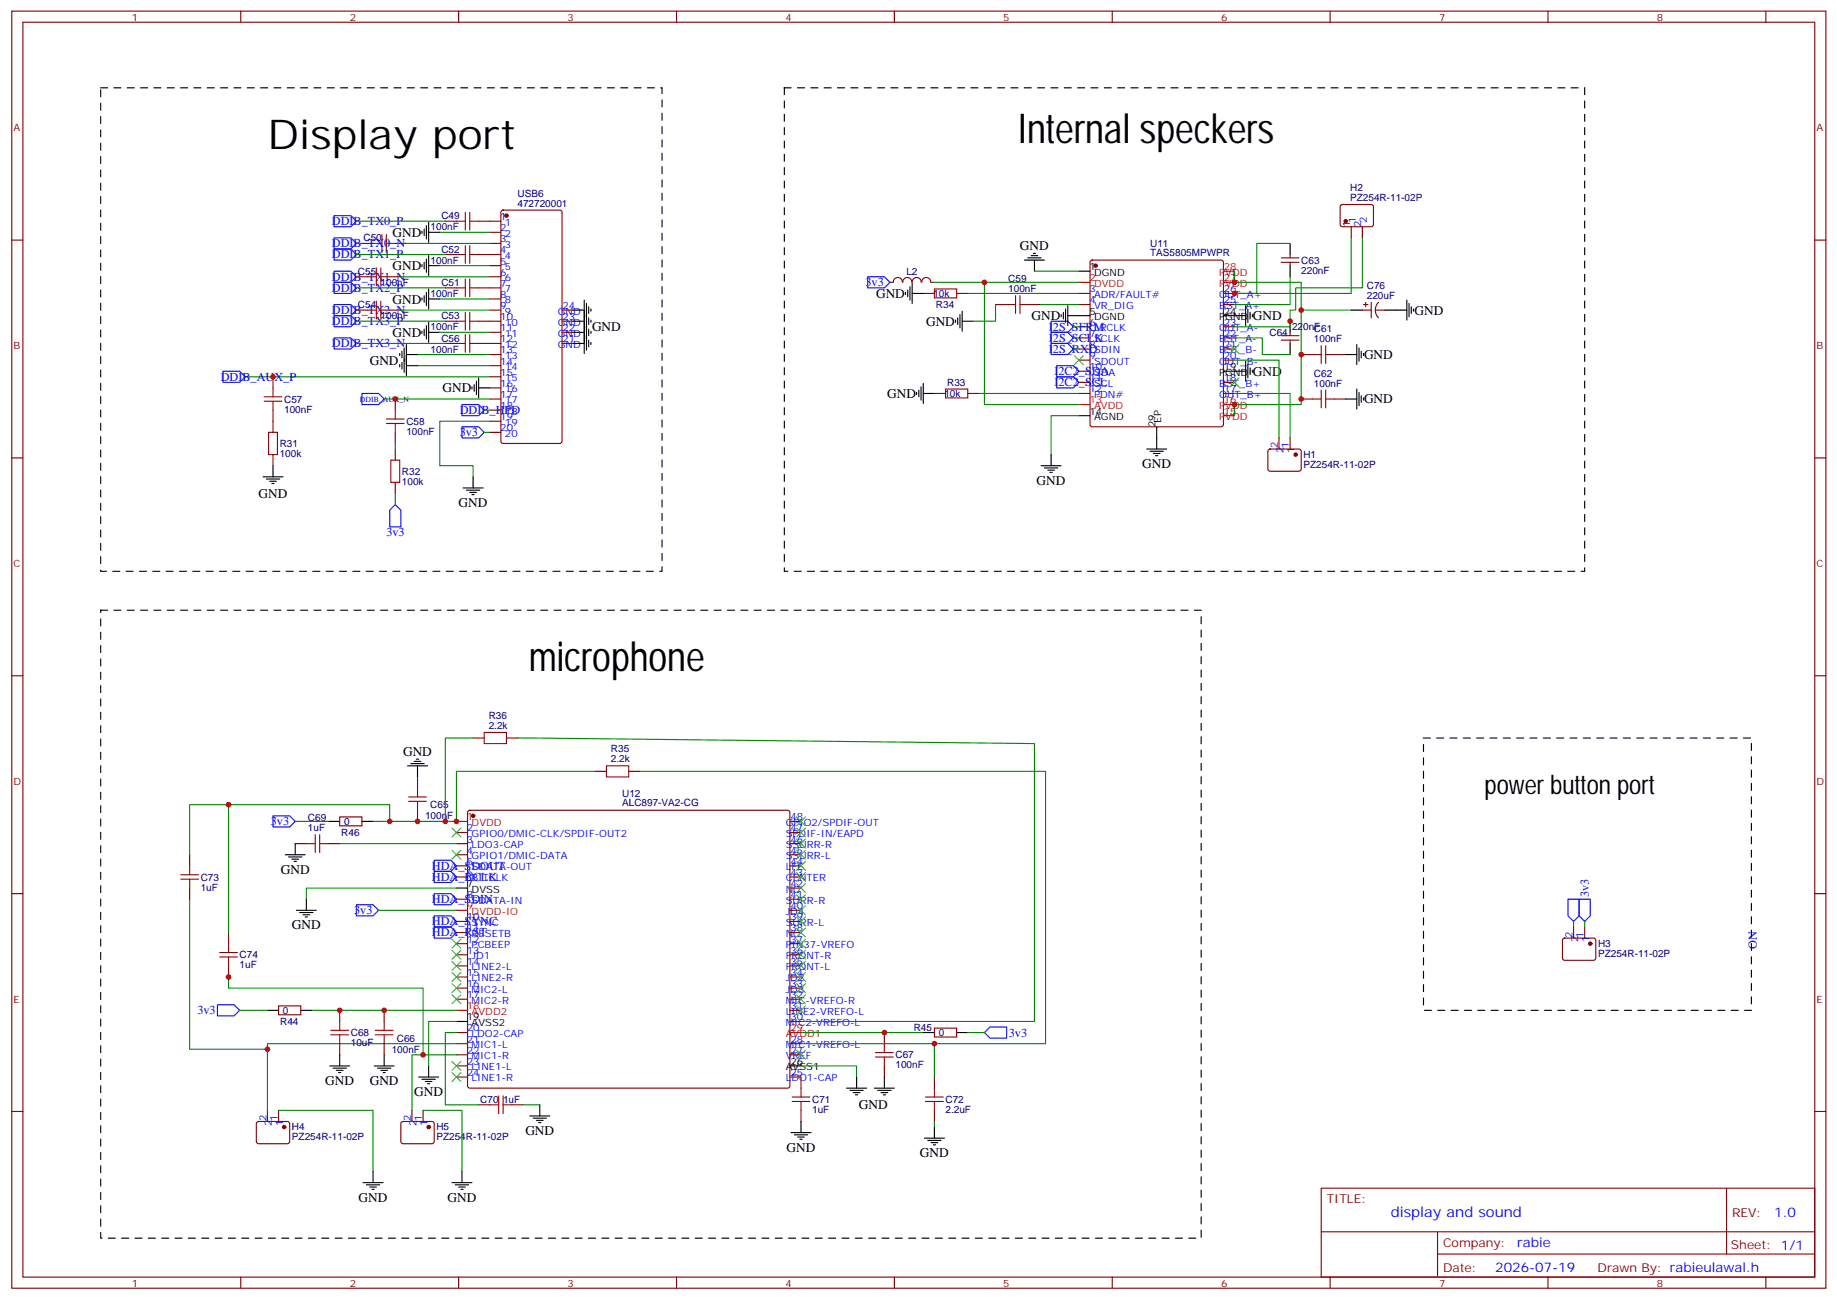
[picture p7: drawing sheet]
<svg xmlns="http://www.w3.org/2000/svg" width="583mm" height="413mm" viewBox="0 0 583 413" stroke-linecap="round" stroke-linejoin="round" font-family="sans-serif">
<g fill="none" stroke="#870000" stroke-width=".35">
<path d="M3.7 3.5h575.8v405.4h-575.8zM7.3 7.1h568.6v398.2h-568.6zM76.4 3.5v3.6M145.6 3.5v3.6M214.7 3.5v3.6M283.8 3.5v3.6M353 3.5v3.6M422.1 3.5v3.6M491.3 3.5v3.6M560.4 3.5v3.6M3.7 76.2h3.6M114.9 77.3h3.5"/>
<path d="M125.4 77.3h3.6M141.3 70.2h3.6M151.9 70.2h7.1M155.4 73.7h3.6M155.4 77.3h3.6M159.2 66.9l.5-.2h18l.6 .4 .1 73-.5 .6-18.2 .1-.7-.5v-72.9zM425.5 65.1l.5-.2 9.5 .1 .4 .6-.1 5.9-.6 .5-9.5-.1-.4-.6v-5.7zM428.8 72v3.5M432.4 72v3.5M575.9 76.2h3.6M113.1 87.8h3.5M113.1 98.4h3.5"/>
<path d="M123.7 87.8h3.5M123.7 98.4h3.5M141.3 80.8h3.6M141.3 91.4h3.6M151.9 80.8h7.1M151.9 91.4h7.1M155.4 84.3h3.6M155.4 87.8h3.6M155.4 94.9h3.6M155.4 98.4h3.6M178.4 98.4h3.5M282.4 89.6h1.1"/>
<path d="M283.5 89.6a1.41 1.41 0 0 1 1.4-1.5 1.41 1.41 0 0 1 1.4 1.5M286.5 89.6a1.41 1.41 0 0 1 1.4-1.5 1.41 1.41 0 0 1 1.4 1.5M289.5 89.6a1.41 1.41 0 0 1 1.4-1.5 1.41 1.41 0 0 1 1.4 1.5M292.6 89.6a1.41 1.41 0 0 1 1.4-1.5 1.41 1.41 0 0 1 1.4 1.5M293 93.1h3.5M295.5 89.6h1M303.6 93.1h3.5M315.9 96.7h3.6M326.5 96.7h3.6M342.4 93.1h3.5M342.4 96.7h3.5M346.2 82.8l.4-.2h41l.5 .2 .2 .5v51.5l-.3 .5-.4 .2h-41l-.5-.3-.2-.4v-51.5z"/>
<path d="M388.3 93.1h3.5M388.3 96.7h3.5M406.6 83.3h5.7M406.6 81.8h5.7M409.4 80.8v1M409.4 83.3v1M432.4 98.4h2.8M432.7 96.7h1.4M433.4 96v1.4M435.2 96v4.9M436.6 98.4h2.8M437.5 95.9a3.5 3.5 0 0 0 0 5"/>
<path d="M86.6 119.6v3.5M141.3 102h3.6M141.3 109h3.6M151.9 102h7.1M151.9 109h7.1M155.4 105.5h3.6M155.4 112.5h3.6M155.4 116.1h3.6M155.4 119.6h3.6M178.4 102h3.5M178.4 105.5h3.5M178.4 109h3.5"/>
<path d="M342.4 103.7h3.5M342.4 107.2h3.5M342.4 110.8h3.5M342.4 114.3h3.5M342.4 117.8h3.5M388.3 103.7h3.5M388.3 107.2h3.5M388.3 110.8h3.5M388.3 114.3h3.5M406.6 107.9h5.7M406.6 106.5h5.7M409.4 105.5v1"/>
<path d="M409.4 107.9v1.1M413 112.5h3.5M423.5 112.5h3.6M86.6 130.2v7M125.4 126.6v3.6M125.4 137.2v3.6M155.4 123.1h3.6M155.4 126.6h3.6M155.4 130.2h3.6M155.4 133.7h3.6M155.4 137.2h3.6M296.5 124.9h3.6"/>
<path d="M307.1 124.9h3.6M342.4 121.4h3.5M342.4 124.9h3.5M388.3 121.4h3.5M388.3 124.9h3.5M405.9 139v3.5M409.4 139v3.5M413 126.6h3.5M423.5 126.6h3.6M3.7 145.3h3.6M86.6 144.3v3.5M125.4 142.5v3.6"/>
<path d="M125.4 153.1v3.5M402.6 142.7l.5-.2 9.4 .1 .5 .6-.1 5.9-.6 .5-9.5-.1-.4-.6v-5.7zM575.9 145.3h3.6M3.7 214.5h3.6M575.9 214.5h3.6M150.1 234.2h3.6M160.7 234.2h3.6M107.8 259.3h7.1v2.8h-7.1zM132.5 246.6v3.5M132.5 257.2v3.5M148.6 257.4l.5-.2h100.9l.5 .2 .2 .5v86.8l-.3 .5-.4 .2h-100.9l-.5-.3-.2-.4v-86.8zM188.9 244.8h3.6"/>
<path d="M199.5 244.8h3.6M60.2 271.3v3.5M93.7 267.8h3.5M104.3 267.8h3.5M144.9 264.2h3.5M144.9 267.8h3.5M144.9 271.3h3.5M144.9 274.8h3.5M144.9 278.3h3.5M250.7 264.2h3.5M250.7 267.8h3.5M250.7 271.3h3.5"/>
<path d="M250.7 274.8h3.5M250.7 278.3h3.5M250.7 260.7h3.5M3.7 283.6h3.6M60.2 281.9v3.5M72.5 296v3.5M144.9 285.4h3.5M144.9 292.5h3.5M144.9 296h3.5M144.9 299.5h3.5M250.7 285.4h3.5M250.7 292.5h3.5"/>
<path d="M250.7 296h3.5M250.7 299.5h3.5M250.7 288.9h3.5M250.7 281.9h3.5M496.1 298l.5-.3 9.4 .1 .4 .6v6l-.7 .4-9.4-.1-.4-.6v-5.7zM499.4 294.2v3.5M502.9 294.2v3.5M575.9 283.6h3.6M72.5 306.6v3.5M88.4 319.3h7.1v2.8h-7.1zM144.9 303h3.5M144.9 306.6h3.5"/>
<path d="M144.9 310.1h3.5M144.9 313.6h3.5M144.9 317.1h3.5M250.7 303h3.5M250.7 306.6h3.5M250.7 310.1h3.5M250.7 313.6h3.5M250.7 317.1h3.5M107.8 320.7v3.5M107.8 331.3v3.5M121.9 320.7v3.5M121.9 331.3v3.5"/>
<path d="M144.9 327.7h3.5M144.9 331.3h3.5M144.9 334.8h3.5M144.9 338.3h3.5M250.7 331.3h3.5M250.7 334.8h3.5M250.7 324.2h3.5M250.7 320.7h3.5M280.7 327.7v3.6M280.7 338.3v3.5M296.5 326.3h7.1v2.8h-7.1zM3.7 352.8h3.6"/>
<path d="M81.6 356.2l.5-.2h9.4l.4 .7v5.9l-.7 .4-9.4-.1-.4-.6v-5.6zM84.9 352.4v3.6M88.4 352.4v3.6M127.4 356.2l.5-.2h9.5l.4 .7-.1 5.9-.6 .4-9.5-.1-.4-.6v-5.6zM130.7 352.4v3.6M134.3 352.4v3.6M144.9 341.8h3.5M151.9 350.7h3.5M162.5 350.7h3.5M250.7 341.8h3.5v3.6M254.2 352.4v3.6M296.5 341.8v3.6"/>
<path d="M296.5 352.4v3.6M575.9 352.8h3.6M419.3 377.1h156.6v28.2h-156.6zM547.9 377.1v20.9M419.3 391h156.5M456.2 398h119.6M456.2 391v14.1M76.4 405.3v3.6M145.6 405.3v3.6M214.7 405.3v3.6M283.8 405.3v3.6M353 405.3v3.6"/>
<path d="M422.1 405.3v3.6M491.3 405.3v3.6M560.4 405.3v3.6"/>
</g>
<g fill="#870000" stroke="#870000" stroke-width=".35">
<circle cx="160.7" cy="68.4" r=".53"/>
<circle cx="347.7" cy="84.3" r=".53"/>
<circle cx="411.2" cy="144.3" r=".53"/>
<circle cx="427.1" cy="70.2" r=".53"/>
<circle cx="504.7" cy="299.5" r=".53"/>
<circle cx="150.1" cy="258.9" r=".53"/>
<circle cx="90.2" cy="357.7" r=".53"/>
<circle cx="136" cy="357.7" r=".53"/>
</g>
<g fill="none" stroke="#008700" stroke-width=".35">
<path d="M113.1 70.2h28.2M113.1 77.3h1.8M129 77.3h26.4M139.6 73.7h15.8M428.8 75.5v17.6h-37h7.1v-15.8h10.5M432.4 75.5v15.9h-21.2v7h-1.8v5.3h-17.6M113.1 80.8h28.2M113.1 91.4h28.2M127.2 87.8h28.2M127.2 98.4h28.2M139.6 94.9h15.8M139.6 84.3h15.8"/>
<path d="M296.5 89.6h45.9M307.1 93.1h35.3M312.4 89.6v38.8h30M315.9 96.7v5.3h-7M328.3 86.1h14.1M330.1 96.7h12.3M391.8 86.1v3.5h21.2v38.8h-21.2v3.5M409.4 87.8v8.9h-17.6M413 98.4h15.8M77.8 119.6h77.6M113.1 102h28.2M113.1 109h28.2"/>
<path d="M132.5 112.5h22.9M132.5 116.1h22.9M139.6 105.5h15.8M340.6 103.7h1.8M340.6 107.2h1.8M340.6 110.8h1.8M391.8 107.2h8.8v5.3h8.8M391.8 114.3h14.1v24.7M121.9 126.6h33.5M153.7 130.2h1.7M153.7 137.2h1.7M155.4 133.7h-15.8v14.1h10.5v3.5"/>
<path d="M310.7 124.9h31.7M342.4 131.9h-8.8v12.4M391.8 124.9h17.6v14.1M125.4 140.8v1.7M125.4 156.6v3.6M150.1 234.2h-8.8v26.5M164.3 234.2l164 1.8v88.2h-74.1M72.5 255.4v40.6M188.9 244.8h-44v15.9h-26.5M203.1 244.8h128.7v86.5h-77.6M93.7 260.7h10.6M107.8 267.8h37.1"/>
<path d="M123.7 260.7v-5.3h-63.5v15.9M60.2 285.4v47.6h24.7M120.2 288.9h24.7M144.9 281.9h-47.7v3.5M499.4 292.5v1.7M502.9 292.5v1.7M72.5 308.3v5.3h61.8v21.2M76.1 320.7h8.8M99 320.7h45.9M144.9 331.3h-60v21.1M144.9 334.8h-14.2v17.6M144.9 324.2h-8.9v14.1"/>
<path d="M144.9 327.7h-3.6v23h10.6M254.2 338.3h17.7v3.5M254.2 327.7h38.8M296.5 331.3v10.5M307.1 327.7h5.3M88.4 352.4h30v19.4M134.3 352.4h12.3v19.4M166 350.7h5.3M296.5 356v1.7"/>
</g>
<g fill="none" stroke="#000" stroke-width=".35">
<path d="M133.9 73.4v.7M134.6 72.7v2.1M135.3 71.6v4.2M136 73.7h3.6M136 70.6v6.3M409.4 77.3v3.5M133.9 84v.7M133.9 94.5v.7M134.6 83.3v2.1M134.6 93.8v2.2M135.3 82.2v4.2M135.3 92.8v4.2"/>
<path d="M136 81.1v6.4M136 91.7v6.4M136 84.3h3.6M136 94.9h3.6M181.9 98.4h3.5M185.4 95.2v17M186.1 96.3v14.8M186.8 97.4v2.1M187.5 98.1v.7M287.4 92.8v.7M288.1 92.1v2.1M288.8 91v4.2"/>
<path d="M289.5 93.1h3.5M289.5 90v6.3M304.7 99.8v4.3M305.4 98.8v6.3M325.1 82.6h6.4M326.2 81.8h4.2M327.2 81.1h2.2M327.9 80.4h.7M328.3 82.6v3.5M336.8 99.8v.7M337.5 99.1v2.1M338.2 98.1v4.2"/>
<path d="M338.9 97v6.4M342.4 86.1h3.5M395.3 97v6.4M396 98.1v4.2M396.7 99.1v2.1M397.4 99.8v.7M409.4 84.3v3.5M428.8 98.4h3.6M439.4 98.4h7.1M446.5 95.2v6.4M447.2 96.3v4.2M447.9 97.4v2.1"/>
<path d="M448.6 98.1v.7M126.9 112.2v.7M126.9 115.7v.7M127.6 111.5v2.1M127.6 115v2.1M128.3 110.4v7.8M129 112.5h3.5M129 109.4v9.8M129 116.1h3.5M133.9 105.1v.7M134.6 104.4v2.1M135.3 103.4v4.2"/>
<path d="M136 102.3v6.4M136 105.5h3.6M151.9 119.9v6.4M181.9 105.5h3.5M181.9 102h3.5M181.9 109h3.5M186.8 100.9v2.1M186.8 104.4v2.1M186.8 107.9v2.2M187.5 101.6v.7M187.5 105.1v.7M187.5 108.7v.7"/>
<path d="M303.2 101.6v.7M304 100.9v2.1M305.4 102h3.5M338.9 100.2h7M388.3 100.2h7M388.3 117.8h7M395.3 114.7v6.3M396 115.7v4.2M396.7 116.8v2.1M397.4 117.5v.7M409.4 102v3.5M409.4 109v3.5"/>
<path d="M427.1 112.5h3.5M430.6 109.4v6.3M431.3 110.4v4.3M432 111.5v2.1M432.7 112.2v.7M149.8 122.8v.7M150.5 122.1v2.1M151.2 121v4.2M151.9 123.1h3.5M290.9 124.5v.7M291.6 123.8v2.1M292.3 122.8v4.2"/>
<path d="M293 124.9h3.5M293 121.7v6.4M342.4 131.9h3.5M367.1 135.5v7M427.1 126.6h3.5M430.6 123.5v6.3M431.3 124.5v4.3M432 125.6v2.1M432.7 126.3v.7M83.5 151.3h6.3M84.5 152h4.3M85.6 152.8h2.1"/>
<path d="M86.3 153.5h.7M86.6 147.8v3.5M147 154.9h6.3M148 155.6h4.3M149.1 156.3h2.1M149.8 157h.7M150.1 151.3v3.6M330.4 147.8h6.4M331.5 148.5h4.2M332.5 149.2h2.1M333.2 149.9h.7M333.6 144.3v3.5"/>
<path d="M363.9 142.5h6.4M365 143.2h4.2M366 143.9h2.2M366.7 144.6h.8M129.3 243.1h6.4M130.4 242.4h4.2M131.4 241.7h2.2M132.2 240.9h.7M132.5 243.1v3.5M90.5 271.3h6.4M91.6 272h4.2M92.6 272.7h2.2"/>
<path d="M93.3 273.4h.8M93.7 267.8v3.5M104.3 260.7h3.5M114.9 260.7h3.5M94.1 288.9h6.3M95.1 289.6h4.2M96.2 290.3h2.1M96.9 291h.7M97.2 285.4v3.5M144.9 281.9h3.5M84.9 320.7h3.5M95.5 320.7h3.5"/>
<path d="M104.6 338.3h6.4M105.7 339h4.2M106.8 339.7h2.1M107.8 334.8v3.5M118.7 338.3h6.4M119.8 339h4.2M120.9 339.7h2.1M121.9 334.8v3.5M136 338.3v3.5M144.9 324.2h3.5M250.7 338.3h3.5M293 327.7h3.5"/>
<path d="M303.6 327.7h3.5M107.5 340.4h.7M121.6 340.4h.7M132.9 341.8h6.3M133.9 342.5h4.2M135 343.3h2.1M135.7 344h.7M168.1 354.2h6.4M169.2 354.9h4.2M170.3 355.6h2.1M171 356.3h.7M171.3 350.7v3.5"/>
<path d="M251 359.5h6.4M254.2 356v3.5M268.7 345.4h6.3M269.7 346.1h4.3M270.8 346.8h2.1M271.5 347.5h.7M271.9 341.8v3.6M277.5 345.4h6.3M278.6 346.1h4.2M279.6 346.8h2.1M280.3 347.5h.7M280.7 341.8v3.6"/>
<path d="M296.5 357.7v3.5M115.2 375.4h6.4M116.3 376.1h4.2M117.3 376.8h2.2M118 377.5h.7M118.4 371.8v3.6M143.4 375.4h6.4M144.5 376.1h4.2M145.6 376.8h2.1M146.3 377.5h.7M146.6 371.8v3.6M252.1 360.2h4.2"/>
<path d="M253.2 360.9h2.1M253.9 361.6h.7M293.4 361.2h6.3M294.4 361.9h4.3M295.5 362.7h2.1M296.2 363.4h.7"/>
</g>
<g fill="none" stroke="#a10000" stroke-width=".35">
<path d="M118.4 77.3h2.8M121.2 74.4v5.7M122.6 77.3h2.8M122.6 74.4v5.7M144.9 70.2h2.8M147.7 67.4v5.6M147.7 78v5.6M149.1 70.2h2.8M149.1 67.4v5.6M149.1 78v5.6M116.6 98.4h2.9M116.6 87.8h2.9"/>
<path d="M119.5 85v5.7M119.5 95.6v5.6M120.9 98.4h2.8M120.9 85v5.7M120.9 95.6v5.6M120.9 87.8h2.8M144.9 80.8h2.8M144.9 91.4h2.8M147.7 88.5v5.7M147.7 99.1v5.7M149.1 88.5v5.7M149.1 99.1v5.7"/>
<path d="M149.1 80.8h2.8M149.1 91.4h2.8M296.5 91.7h7.1v2.8h-7.1zM319.5 96.7h2.8M322.3 93.8v5.7M323.7 93.8v5.7M323.7 96.7h2.8M144.9 102h2.8M144.9 109h2.8M147.7 106.2v5.6M149.1 106.2v5.6M149.1 102h2.8"/>
<path d="M149.1 109h2.8M416.5 112.5h2.8M419.3 109.7v5.7M420.7 109.7v5.7M420.7 112.5h2.8M83.8 127.4h5.7M83.8 125.9h5.7M85.2 137.2h2.9v7.1h-2.9zM86.6 123.1v2.8M86.6 127.4v2.8M122.6 134.4h5.7M122.6 133h5.7"/>
<path d="M125.4 130.2v2.8M125.4 134.4v2.8M300.1 123.5h7v2.8h-7zM416.5 126.6h2.8M419.3 123.8v5.7M420.7 123.8v5.7M420.7 126.6h2.8M124 146.1h2.9v7h-2.9zM153.7 232.5h7v3.5h-7zM129.7 254.4h5.6M129.7 252.9h5.6M132.5 250.1v2.8"/>
<path d="M132.5 254.4v2.8M192.5 243.1h7v3.5h-7zM57.4 279h5.6M57.4 277.6h5.6M60.2 274.8v2.8M60.2 279v2.9M97.2 267.8h2.8M100 264.9v5.7M101.5 264.9v5.7M101.5 267.8h2.8M72.5 299.5v2.8M69.7 303.7h5.7"/>
<path d="M69.7 302.3h5.7M72.5 303.7v2.9M105 328.4h5.6M105 327h5.6M107.8 324.2v2.8M107.8 328.4v2.9M119.1 328.4h5.6M119.1 327h5.6M121.9 324.2v2.8M121.9 328.4v2.9M277.8 335.5h5.7M277.8 334.1h5.7"/>
<path d="M280.7 331.3v2.8M280.7 335.5v2.8M155.4 350.7h2.9M158.3 347.8v5.7M159.7 347.8v5.7M159.7 350.7h2.8M251.4 349.6h5.6M251.4 348.2h5.6M254.2 345.4v2.8M254.2 349.6v2.8M293.7 349.6h5.7M293.7 348.2h5.7"/>
<path d="M296.5 345.4v2.8M296.5 349.6v2.8"/>
</g>
<g fill="none" stroke="#00f" stroke-width=".35">
<path d="M106 68.4h5.3l1.8 1.8-1.8 1.8h-5.3zM106 75.5h5.3l1.8 1.8-1.8 1.7h-5.3zM106 79h5.3l1.8 1.8-1.8 1.8h-5.3zM106 89.6h5.3l1.8 1.8-1.8 1.7h-5.3zM106 96.7h5.3l1.8 1.7-1.8 1.8h-5.3zM106 86.1h5.3l1.8 1.7-1.8 1.8h-5.3zM275.4 87.8h5.3l1.7 1.8-1.7 1.8h-5.3zM70.8 117.8h5.3l1.7 1.8-1.7 1.8h-5.3zM106 100.2h5.3l1.8 1.8-1.8 1.7h-5.3zM106 107.2h5.3l1.8 1.8-1.8 1.8h-5.3zM333.6 102h5.3l1.7 1.7-1.7 1.8h-5.3zM333.6 105.5h5.3l1.7 1.7-1.7 1.8h-5.3z"/>
<path d="M333.6 109h5.3l1.7 1.8-1.7 1.7h-5.3zM335.4 116.1h5.2l1.8 1.7-1.8 1.8h-5.2zM335.4 119.6h5.2l1.8 1.8-1.8 1.7h-5.2zM114.9 124.9h5.3l1.7 1.7-1.7 1.8h-5.3zM146.6 128.4h5.3l1.8 1.8-1.8 1.7h-5.3zM146.6 135.5h5.3l1.8 1.7-1.8 1.8h-5.3zM125.4 160.2l1.8 1.7v5.3h-3.5v-5.3zM86.6 258.9h5.3l1.8 1.8-1.8 1.8h-5.3zM137.8 273h5.3l1.8 1.8-1.8 1.8h-5.3zM137.8 276.6h5.3l1.8 1.7-1.8 1.8h-5.3zM113.1 287.2h5.3l1.8 1.7-1.8 1.8h-5.3zM137.8 283.6h5.3l1.8 1.8-1.8 1.8h-5.3z"/>
<path d="M137.8 290.7h5.3l1.8 1.8-1.8 1.7h-5.3zM137.8 294.2h5.3l1.8 1.8-1.8 1.7h-5.3zM497.6 285.4h3.6v5.3l-1.8 1.8-1.8-1.8zM501.2 285.4h3.5v5.3l-1.8 1.8-1.7-1.8zM69 318.9h5.3l1.8 1.8-1.8 1.7h-5.3zM312.4 327.7l1.8-1.7h5.3v3.5h-5.3z"/>
</g>
<path d="M32 27.9h178.1v153.4h-178.1zM248.9 27.9h254v153.4h-254zM32 193.7h349.2v199.3h-349.2zM451.8 234.2h104v86.5h-104z" fill="none" stroke="#000" stroke-width=".35" stroke-dasharray="2.1 2.1"/>
<path d="M342.4 89.6h3.5M388.3 89.6h3.5M388.3 86.1h3.5M342.4 128.4h3.5M388.3 128.4h3.5M388.3 131.9h3.5M144.9 260.7h3.5M144.9 288.9h3.5M144.9 320.7h3.5M250.7 327.7h3.5" fill="none" stroke="#f00" stroke-width=".35"/>
<g fill="none" stroke="#3c3" stroke-width=".35">
<path d="M341 112.9l2.8 2.8M343.8 112.9l-2.8 2.8M390.4 119.9l2.8 2.9M390.4 109.4l2.8 2.8M393.2 119.9l-2.8 2.9M393.2 109.4l-2.8 2.8M252.8 259.3l2.8 2.8M255.6 259.3l-2.8 2.8M143.4 269.9l2.9 2.8M143.4 262.8l2.9 2.8M146.3 269.9l-2.9 2.8M146.3 262.8l-2.9 2.8"/>
<path d="M252.8 262.8l2.8 2.8M252.8 266.3l2.8 2.9M252.8 269.9l2.8 2.8M252.8 273.4l2.8 2.8M252.8 276.9l2.8 2.9M255.6 262.8l-2.8 2.8M255.6 266.3l-2.8 2.9M255.6 269.9l-2.8 2.8M255.6 273.4l-2.8 2.8M255.6 276.9l-2.8 2.9M143.4 298.1l2.9 2.8M146.3 298.1l-2.9 2.8"/>
<path d="M252.8 280.5l2.8 2.8M252.8 284l2.8 2.8M252.8 287.5l2.8 2.8M252.8 291l2.8 2.9M252.8 294.6l2.8 2.8M252.8 298.1l2.8 2.8M255.6 280.5l-2.8 2.8M255.6 284l-2.8 2.8M255.6 287.5l-2.8 2.8M255.6 291l-2.8 2.9M255.6 294.6l-2.8 2.8M255.6 298.1l-2.8 2.8"/>
<path d="M143.4 301.6l2.9 2.8M143.4 305.2l2.9 2.8M143.4 308.7l2.9 2.8M143.4 312.2l2.9 2.8M143.4 315.7l2.9 2.9M146.3 301.6l-2.9 2.8M146.3 305.2l-2.9 2.8M146.3 308.7l-2.9 2.8M146.3 312.2l-2.9 2.8M146.3 315.7l-2.9 2.9M252.8 301.6l2.8 2.8M252.8 305.2l2.8 2.8"/>
<path d="M252.8 308.7l2.8 2.8M252.8 312.2l2.8 2.8M252.8 315.7l2.8 2.9M252.8 319.3l2.8 2.8M255.6 301.6l-2.8 2.8M255.6 305.2l-2.8 2.8M255.6 308.7l-2.8 2.8M255.6 312.2l-2.8 2.8M255.6 315.7l-2.8 2.9M255.6 319.3l-2.8 2.8M143.4 336.9l2.9 2.8M146.3 336.9l-2.9 2.8"/>
<path d="M252.8 333.4l2.8 2.8M255.6 333.4l-2.8 2.8M143.4 340.4l2.9 2.9M146.3 340.4l-2.9 2.9"/>
</g>
<g fill="#c00">
<circle cx="86.6" cy="119.6" r=".88"/>
<circle cx="125.4" cy="126.6" r=".88"/>
<circle cx="312.4" cy="89.6" r=".88"/>
<circle cx="391.8" cy="128.4" r=".88"/>
<circle cx="391.8" cy="89.6" r=".88"/>
<circle cx="413" cy="112.5" r=".88"/>
<circle cx="413" cy="126.6" r=".88"/>
<circle cx="391.8" cy="93.1" r=".88"/>
<circle cx="409.4" cy="102" r=".88"/>
<circle cx="132.5" cy="260.7" r=".88"/>
<circle cx="107.8" cy="320.7" r=".88"/>
<circle cx="121.9" cy="320.7" r=".88"/>
<circle cx="84.9" cy="333" r=".88"/>
<circle cx="123.7" cy="260.7" r=".88"/>
<circle cx="134.3" cy="334.8" r=".88"/>
<circle cx="72.5" cy="310.1" r=".88"/>
<circle cx="72.5" cy="255.4" r=".88"/>
<circle cx="144.9" cy="260.7" r=".88"/>
<circle cx="141.3" cy="260.7" r=".88"/>
<circle cx="296.5" cy="331.3" r=".88"/>
<circle cx="413" cy="98.4" r=".88"/>
<circle cx="280.7" cy="327.7" r=".88"/>
</g>
<g font-size="13.1">
<text x="84.9" y="47.3">Display port</text>
<text x="323" y="45.5">Internal speckers</text>
<text x="167.8" y="213.1">microphone</text>
</g>
<text font-size="8.5" x="471.2" y="251.9">power button port</text>
<text font-size="4.6" fill="#00f" x="441.4" y="386.1">display and sound</text>
<g font-size="4.2">
<text x="124.6" y="75.2">GND</text>
<text x="323.7" y="79.4">GND</text>
<text x="124.6" y="85.8">GND</text>
<text x="278" y="94.5">GND</text>
<text x="124.6" y="96.3">GND</text>
<text x="327.4" y="101.6">GND</text>
<text x="397.6" y="101.6">GND</text>
<text x="448.9" y="99.8">GND</text>
<text x="124.6" y="106.9">GND</text>
<text x="187.9" y="105.1">GND</text>
<text x="293.9" y="103.4">GND</text>
<text x="432.9" y="113.9">GND</text>
<text x="117.3" y="115.8">GND</text>
<text x="397.6" y="119.3">GND</text>
<text x="140.4" y="124.6">GND</text>
<text x="281.6" y="126.3">GND</text>
<text x="432.9" y="128.1">GND</text>
<text x="362.5" y="148.6">GND</text>
<text x="329" y="153.9">GND</text>
<text x="82.1" y="158.1">GND</text>
<text x="145.6" y="161">GND</text>
<text x="127.9" y="239.9">GND</text>
<text x="89.1" y="277.4">GND</text>
<text x="92.6" y="295">GND</text>
<text x="103.2" y="344.4">GND</text>
<text x="117.3" y="344.4">GND</text>
<text x="131.4" y="347.9">GND</text>
<text x="272.6" y="352.1">GND</text>
<text x="166.7" y="360.3">GND</text>
<text x="249.6" y="365.6">GND</text>
<text x="292" y="367.3">GND</text>
<text x="113.8" y="381.4">GND</text>
<text x="142" y="381.4">GND</text>
</g>
<g font-size="4.2" fill="#00f">
<text x="563.1" y="386.4">1.0</text>
<text x="481.5" y="395.9">rabie</text>
<text x="474.6" y="403.7">2026-07-19</text>
</g>
<g font-size="3.9" fill="#00f">
<text x="105.3" y="71.5">DDIB_TX0_P</text>
<text x="105.3" y="78.5">DDIB_TX0_N</text>
<text x="105.3" y="82">DDIB_TX1_P</text>
<text x="105.3" y="89.1">DDIB_TX1_N</text>
<text x="105.3" y="92.6">DDIB_TX2_P</text>
<text x="274.7" y="90.9">3v3</text>
<text x="105.3" y="99.7">DDIB_TX2_N</text>
<text x="105.3" y="103.2">DDIB_TX3_P</text>
<text x="332.9" y="105">I2S_SFRM</text>
<text x="105.3" y="110.3">DDIB_TX3_N</text>
<text x="332.9" y="108.5">I2S_SCLK</text>
<text x="332.9" y="112">I2S_RXD</text>
<text x="334.6" y="119.1">I2C2_SDA</text>
<text x="70.1" y="120.8">DDIB_AUX_P</text>
<text x="334.6" y="122.6">I2C2_SCL</text>
<text x="145.9" y="131.4">DDIB_HPD</text>
<text x="145.9" y="138.5">3v3</text>
<text x="122.6" y="170.2">3v3</text>
<text x="85.9" y="262">3v3</text>
<text x="137.1" y="276.1">HDA_SDOUT</text>
<text x="137.1" y="279.6">HDA_BCLK</text>
<text x="137.1" y="286.6">HDA_SDIN</text>
<text x="504.3" y="284.7" transform="rotate(-90 504.3 284.7)">3v3</text>
<text x="112.4" y="290.2">3v3</text>
<text x="137.1" y="293.7">HDA_SYNC</text>
<text x="137.1" y="297.2">HDA_RST</text>
<text x="557.6" y="301.3" transform="rotate(-90 557.6 301.3)">ON</text>
<text x="62.6" y="321.8">3v3</text>
<text x="320.2" y="329">3v3</text>
</g>
<g font-size="3.9" fill="#800">
<text x="421.1" y="381.7">TITLE:</text>
<text x="549.7" y="386.4">REV:</text>
<text x="458" y="395.9">Company:</text>
<text x="549.4" y="396.5">Sheet: 1/1</text>
<text x="458" y="403.6">Date:</text>
<text x="507" y="403.7">Drawn By: rabieulawal.h</text>
</g>
<g font-size="3.2" fill="#800">
<text x="41.8" y="6.5">1</text>
<text x="111" y="6.5">2</text>
<text x="180.1" y="6.5">3</text>
<text x="249.3" y="6.5">4</text>
<text x="318.4" y="6.5">5</text>
<text x="387.6" y="6.5">6</text>
<text x="456.7" y="6.5">7</text>
<text x="525.9" y="6.5">8</text>
<text x="4.3" y="41.6">A</text>
<text x="576.5" y="41.6">A</text>
<text x="4.3" y="110.8">B</text>
<text x="576.5" y="110.8">B</text>
<text x="4.3" y="179.9">C</text>
<text x="576.5" y="179.9">C</text>
<text x="4.3" y="249.1">D</text>
<text x="576.5" y="249.1">D</text>
<text x="4.3" y="318.2">E</text>
<text x="576.5" y="318.2">E</text>
<text x="41.8" y="408.3">1</text>
<text x="111" y="408.3">2</text>
<text x="180.1" y="408.3">3</text>
<text x="249.3" y="408.3">4</text>
<text x="318.4" y="408.3">5</text>
<text x="387.6" y="408.3">6</text>
<text x="456.7" y="408.3">7</text>
<text x="525.9" y="408.3">8</text>
</g>
<g font-size="3.2" fill="#000080">
<text x="164.2" y="65.6">472720001</text>
<text x="164.2" y="62.6">USB6</text>
<text x="428.5" y="63.9">PZ254R-11-02P</text>
<text x="428.5" y="60.7">H2</text>
<text x="140.1" y="69.6">C49</text>
<text x="115.4" y="76.6">C50</text>
<text x="136.7" y="73.1">100nF</text>
<text x="136.7" y="83.7">100nF</text>
<text x="140.1" y="80.2">C52</text>
<text x="365" y="81.3">TAS5805MPWPR</text>
<text x="365" y="78.2">U11</text>
<text x="413" y="83.7">C63</text>
<text x="113.6" y="87.2">C55</text>
<text x="287.7" y="87.2">L2</text>
<text x="320" y="89.6">C59</text>
<text x="413" y="86.8">220nF</text>
<text x="120.8" y="90.7">100nF</text>
<text x="136.7" y="94.3">100nF</text>
<text x="140.1" y="90.8">C51</text>
<text x="296.2" y="94.3">10k</text>
<text x="320" y="92.8">100nF</text>
<text x="433.8" y="94.9">220uF</text>
<text x="433.8" y="91.8">C76</text>
<text x="113.6" y="97.8">C54</text>
<text x="120.8" y="101.3">100nF</text>
<text x="140.1" y="101.3">C53</text>
<text x="297.1" y="97.8">R34</text>
<text x="136.7" y="104.9">100nF</text>
<text x="402.9" y="106.6">C64</text>
<text x="410.1" y="104.9">220nF</text>
<text x="417" y="105.5">C61</text>
<text x="136.7" y="111.9">100nF</text>
<text x="140.1" y="108.4">C56</text>
<text x="417" y="108.7">100nF</text>
<text x="417" y="119.6">C62</text>
<text x="300.6" y="122.5">R33</text>
<text x="417" y="122.8">100nF</text>
<text x="90.2" y="131">100nF</text>
<text x="90.2" y="127.8">C57</text>
<text x="299.7" y="126">10k</text>
<text x="129" y="134.9">C58</text>
<text x="88.8" y="141.9">R31</text>
<text x="129" y="138.1">100nF</text>
<text x="88.8" y="145.1">100k</text>
<text x="413.7" y="148.4">PZ254R-11-02P</text>
<text x="413.7" y="145.3">H1</text>
<text x="127.6" y="153.9">100k</text>
<text x="127.6" y="150.7">R32</text>
<text x="155.1" y="231.4">2.2k</text>
<text x="155.1" y="228.2">R36</text>
<text x="193.9" y="238.8">R35</text>
<text x="193.9" y="242">2.2k</text>
<text x="136.5" y="256.6">C65</text>
<text x="197.4" y="255.9">ALC897-VA2-CG</text>
<text x="197.4" y="252.9">U12</text>
<text x="97.7" y="263.9">1uF</text>
<text x="97.7" y="260.7">C69</text>
<text x="109.2" y="261.9">0</text>
<text x="134.9" y="260.1">100nF</text>
<text x="108.3" y="265.4">R46</text>
<text x="63.7" y="279.5">C73</text>
<text x="63.7" y="282.7">1uF</text>
<text x="76.1" y="304.2">C74</text>
<text x="507.2" y="303.6">PZ254R-11-02P</text>
<text x="507.2" y="300.5">H3</text>
<text x="76.1" y="307.4">1uF</text>
<text x="89.8" y="321.8">0</text>
<text x="88.9" y="325.4">R44</text>
<text x="111.3" y="328.9">C68</text>
<text x="290" y="327.1">R45</text>
<text x="297.9" y="328.9">0</text>
<text x="111.3" y="332">10uF</text>
<text x="124.3" y="334.2">100nF</text>
<text x="126" y="330.6">C66</text>
<text x="284.2" y="335.9">C67</text>
<text x="284.2" y="339.1">100nF</text>
<text x="152.4" y="350">C70</text>
<text x="159.7" y="350">1uF</text>
<text x="257.7" y="353.2">1uF</text>
<text x="257.7" y="350">C71</text>
<text x="300.1" y="353.2">2.2uF</text>
<text x="300.1" y="350">C72</text>
<text x="92.6" y="358.7">H4</text>
<text x="138.5" y="358.7">H5</text>
<text x="92.6" y="361.8">PZ254R-11-02P</text>
<text x="138.5" y="361.8">PZ254R-11-02P</text>
</g>
<g font-size="3.2" fill="#00f">
<text x="158.8" y="69.9">1</text>
<text x="160.3" y="71.6">1</text>
<text x="430.2" y="70.7" transform="rotate(-90 430.2 70.7)">1</text>
<text x="433.8" y="70.7" transform="rotate(-90 433.8 70.7)">2</text>
<text x="158.8" y="73.4">2</text>
<text x="158.8" y="76.9">3</text>
<text x="160.3" y="75.1">2</text>
<text x="428.5" y="72.1" transform="rotate(-90 428.5 72.1)">1</text>
<text x="432" y="72.1" transform="rotate(-90 432 72.1)">2</text>
<text x="158.8" y="80.4">4</text>
<text x="158.8" y="84">5</text>
<text x="160.3" y="78.7">3</text>
<text x="160.3" y="82.2">4</text>
<text x="158.8" y="87.5">6</text>
<text x="160.3" y="85.7">5</text>
<text x="160.3" y="89.3">6</text>
<text x="158.8" y="91">7</text>
<text x="158.8" y="94.5">8</text>
<text x="160.3" y="92.8">7</text>
<text x="345.8" y="92.8">3</text>
<text x="347.2" y="94.5">ADR/FAULT#</text>
<text x="387" y="94.5">OUT_A+</text>
<text x="388.4" y="92.8">26</text>
<text x="158.8" y="98.1">9</text>
<text x="158.8" y="101.6">10</text>
<text x="160.3" y="96.3">8</text>
<text x="160.3" y="99.8">9</text>
<text x="177.1" y="99.8">GND</text>
<text x="178.5" y="101.6">23</text>
<text x="178.5" y="98.1">24</text>
<text x="345.8" y="96.3">4</text>
<text x="347.2" y="98.1">VR_DIG</text>
<text x="387" y="98.1">BST_A+</text>
<text x="388.4" y="96.3">25</text>
<text x="158.8" y="105.1">11</text>
<text x="160.3" y="103.4">10</text>
<text x="160.3" y="106.9">11</text>
<text x="177.1" y="106.9">GND</text>
<text x="177.1" y="103.4">GND</text>
<text x="178.5" y="105.1">22</text>
<text x="345.8" y="103.4">6</text>
<text x="345.8" y="106.9">7</text>
<text x="347.2" y="105.1">LRCLK</text>
<text x="387" y="105.1">OUT_A-</text>
<text x="388.4" y="106.9">22</text>
<text x="388.4" y="103.4">23</text>
<text x="158.8" y="108.7">12</text>
<text x="158.8" y="112.2">13</text>
<text x="160.3" y="110.4">12</text>
<text x="160.3" y="113.9">13</text>
<text x="177.1" y="110.4">GND</text>
<text x="178.5" y="108.7">21</text>
<text x="345.8" y="110.4">8</text>
<text x="345.8" y="113.9">9</text>
<text x="347.2" y="108.7">SCLK</text>
<text x="347.2" y="112.2">SDIN</text>
<text x="387" y="112.2">BST_B-</text>
<text x="387" y="108.7">BST_A-</text>
<text x="388.4" y="113.9">20</text>
<text x="388.4" y="110.4">21</text>
<text x="158.8" y="115.7">14</text>
<text x="158.8" y="119.2">15</text>
<text x="160.3" y="117.5">14</text>
<text x="345.8" y="117.5">10</text>
<text x="347.2" y="115.7">SDOUT</text>
<text x="347.2" y="119.2">SDA</text>
<text x="387" y="115.7">OUT_B-</text>
<text x="158.8" y="122.8">16</text>
<text x="160.3" y="121">15</text>
<text x="160.3" y="124.5">16</text>
<text x="345.8" y="121">11</text>
<text x="345.8" y="124.5">12</text>
<text x="347.2" y="122.8">SCL</text>
<text x="387" y="122.8">BST_B+</text>
<text x="388.4" y="124.5">17</text>
<text x="388.4" y="121">18</text>
<text x="158.8" y="126.3">17</text>
<text x="158.8" y="129.8">18</text>
<text x="160.3" y="128.1">17</text>
<text x="160.3" y="131.6">18</text>
<text x="347.2" y="126.3">PDN#</text>
<text x="387" y="126.3">OUT_B+</text>
<text x="158.8" y="133.4">19</text>
<text x="158.8" y="136.9">20</text>
<text x="160.3" y="135.1">19</text>
<text x="160.3" y="138.6">20</text>
<text x="405.6" y="142.3" transform="rotate(-90 405.6 142.3)">2</text>
<text x="407.3" y="143.8" transform="rotate(-90 407.3 143.8)">2</text>
<text x="409.1" y="142.3" transform="rotate(-90 409.1 142.3)">1</text>
<text x="410.8" y="143.8" transform="rotate(-90 410.8 143.8)">1</text>
<text x="148.2" y="263.9">2</text>
<text x="249.4" y="262.1">GPIO2/SPDIF-OUT</text>
<text x="250.9" y="263.9">47</text>
<text x="250.9" y="260.3">48</text>
<text x="148.2" y="267.4">3</text>
<text x="149.7" y="265.6">GPIO0/DMIC-CLK/SPDIF-OUT2</text>
<text x="149.7" y="269.2">LDO3-CAP</text>
<text x="249.4" y="269.2">SSURR-R</text>
<text x="249.4" y="265.6">SPDIF-IN/EAPD</text>
<text x="250.9" y="267.4">46</text>
<text x="148.2" y="270.9">4</text>
<text x="148.2" y="274.5">5</text>
<text x="149.7" y="272.7">GPIO1/DMIC-DATA</text>
<text x="249.4" y="272.7">SSURR-L</text>
<text x="250.9" y="274.5">44</text>
<text x="250.9" y="270.9">45</text>
<text x="148.2" y="278">6</text>
<text x="149.7" y="276.2">SDATA-OUT</text>
<text x="149.7" y="279.8">BITCLK</text>
<text x="249.4" y="279.8">CENTER</text>
<text x="249.4" y="276.2">LFE</text>
<text x="250.9" y="281.5">42</text>
<text x="250.9" y="278">43</text>
<text x="148.2" y="285">8</text>
<text x="149.7" y="286.8">SDATA-IN</text>
<text x="249.4" y="286.8">SURR-R</text>
<text x="249.4" y="283.3">NC</text>
<text x="250.9" y="285">41</text>
<text x="148.2" y="292.1">10</text>
<text x="149.7" y="293.9">SYNC</text>
<text x="249.4" y="293.9">SURR-L</text>
<text x="249.4" y="290.3">JD4</text>
<text x="250.9" y="292.1">39</text>
<text x="250.9" y="288.6">40</text>
<text x="148.2" y="295.6">11</text>
<text x="148.2" y="299.2">12</text>
<text x="149.7" y="297.4">RESETB</text>
<text x="249.4" y="297.4">NC</text>
<text x="250.9" y="299.2">37</text>
<text x="250.9" y="295.6">38</text>
<text x="499" y="297.6" transform="rotate(-90 499 297.6)">2</text>
<text x="500.8" y="299" transform="rotate(-90 500.8 299)">2</text>
<text x="502.6" y="297.6" transform="rotate(-90 502.6 297.6)">1</text>
<text x="504.3" y="299" transform="rotate(-90 504.3 299)">1</text>
<text x="148.2" y="302.7">13</text>
<text x="149.7" y="300.9">PCBEEP</text>
<text x="149.7" y="304.4">JD1</text>
<text x="249.4" y="304.4">FRONT-R</text>
<text x="249.4" y="300.9">PIN37-VREFO</text>
<text x="250.9" y="302.7">36</text>
<text x="148.2" y="306.2">14</text>
<text x="148.2" y="309.7">15</text>
<text x="149.7" y="308">LINE2-L</text>
<text x="149.7" y="311.5">LINE2-R</text>
<text x="249.4" y="311.5">JD2</text>
<text x="249.4" y="308">FRONT-L</text>
<text x="250.9" y="309.7">34</text>
<text x="250.9" y="306.2">35</text>
<text x="148.2" y="313.3">16</text>
<text x="148.2" y="316.8">17</text>
<text x="149.7" y="315">MIC2-L</text>
<text x="249.4" y="315">JD3</text>
<text x="250.9" y="316.8">32</text>
<text x="250.9" y="313.3">33</text>
<text x="149.7" y="318.6">MIC2-R</text>
<text x="249.4" y="322.1">LINE2-VREFO-L</text>
<text x="249.4" y="318.6">MIC-VREFO-R</text>
<text x="250.9" y="323.8">30</text>
<text x="250.9" y="320.3">31</text>
<text x="148.2" y="327.4">20</text>
<text x="149.7" y="329.1">LDO2-CAP</text>
<text x="249.4" y="325.6">MIC2-VREFO-L</text>
<text x="148.2" y="330.9">21</text>
<text x="148.2" y="334.4">22</text>
<text x="149.7" y="332.7">MIC1-L</text>
<text x="249.4" y="332.7">MIC1-VREFO-L</text>
<text x="250.9" y="334.4">27</text>
<text x="250.9" y="330.9">28</text>
<text x="148.2" y="338">23</text>
<text x="148.2" y="341.5">24</text>
<text x="149.7" y="336.2">MIC1-R</text>
<text x="149.7" y="339.7">LINE1-L</text>
<text x="249.4" y="336.2">VREF</text>
<text x="250.9" y="341.5">25</text>
<text x="149.7" y="343.3">LINE1-R</text>
<text x="249.4" y="343.3">LDO1-CAP</text>
<text x="84.5" y="355.8" transform="rotate(-90 84.5 355.8)">2</text>
<text x="86.3" y="357.3" transform="rotate(-90 86.3 357.3)">2</text>
<text x="88.1" y="355.8" transform="rotate(-90 88.1 355.8)">1</text>
<text x="89.8" y="357.3" transform="rotate(-90 89.8 357.3)">1</text>
<text x="130.4" y="355.8" transform="rotate(-90 130.4 355.8)">2</text>
<text x="132.2" y="357.3" transform="rotate(-90 132.2 357.3)">2</text>
<text x="133.9" y="355.8" transform="rotate(-90 133.9 355.8)">1</text>
<text x="135.7" y="357.3" transform="rotate(-90 135.7 357.3)">1</text>
</g>
<g font-size="3.2">
<text x="345.8" y="85.7">1</text>
<text x="347.2" y="87.5">DGND</text>
<text x="345.8" y="99.8">5</text>
<text x="347.2" y="101.6">DGND</text>
<text x="387" y="101.6">PGND</text>
<text x="388.4" y="99.8">24</text>
<text x="387" y="119.2">PGND</text>
<text x="388.4" y="117.5">19</text>
<text x="345.8" y="131.6">14</text>
<text x="347.2" y="133.4">AGND</text>
<text x="366.7" y="135.6" transform="rotate(-90 366.7 135.6)">29</text>
<text x="368.5" y="134.2" transform="rotate(-90 368.5 134.2)">EP</text>
<text x="148.2" y="281.5">7</text>
<text x="149.7" y="283.3">DVSS</text>
<text x="148.2" y="323.8">19</text>
<text x="149.7" y="325.6">AVSS2</text>
<text x="249.4" y="339.7">AVSS1</text>
<text x="250.9" y="338">26</text>
</g>
<g font-size="3.2" fill="#f00">
<text x="345.8" y="89.3">2</text>
<text x="387" y="87.5">PVDD</text>
<text x="388.4" y="89.3">27</text>
<text x="388.4" y="85.7">28</text>
<text x="347.2" y="91">DVDD</text>
<text x="387" y="91">PVDD</text>
<text x="345.8" y="128.1">13</text>
<text x="347.2" y="129.8">AVDD</text>
<text x="387" y="129.8">PVDD</text>
<text x="388.4" y="131.6">15</text>
<text x="388.4" y="128.1">16</text>
<text x="387" y="133.4">PVDD</text>
<text x="148.2" y="260.3">1</text>
<text x="149.7" y="262.1">DVDD</text>
<text x="148.2" y="288.6">9</text>
<text x="149.7" y="290.3">DVDD-IO</text>
<text x="148.2" y="320.3">18</text>
<text x="149.7" y="322.1">AVDD2</text>
<text x="249.4" y="329.1">AVDD1</text>
<text x="250.9" y="327.4">29</text>
</g>
<text font-size="2.5" fill="#00f" x="114.2" y="127.5">DDIB_AUX_N</text>
</svg>
